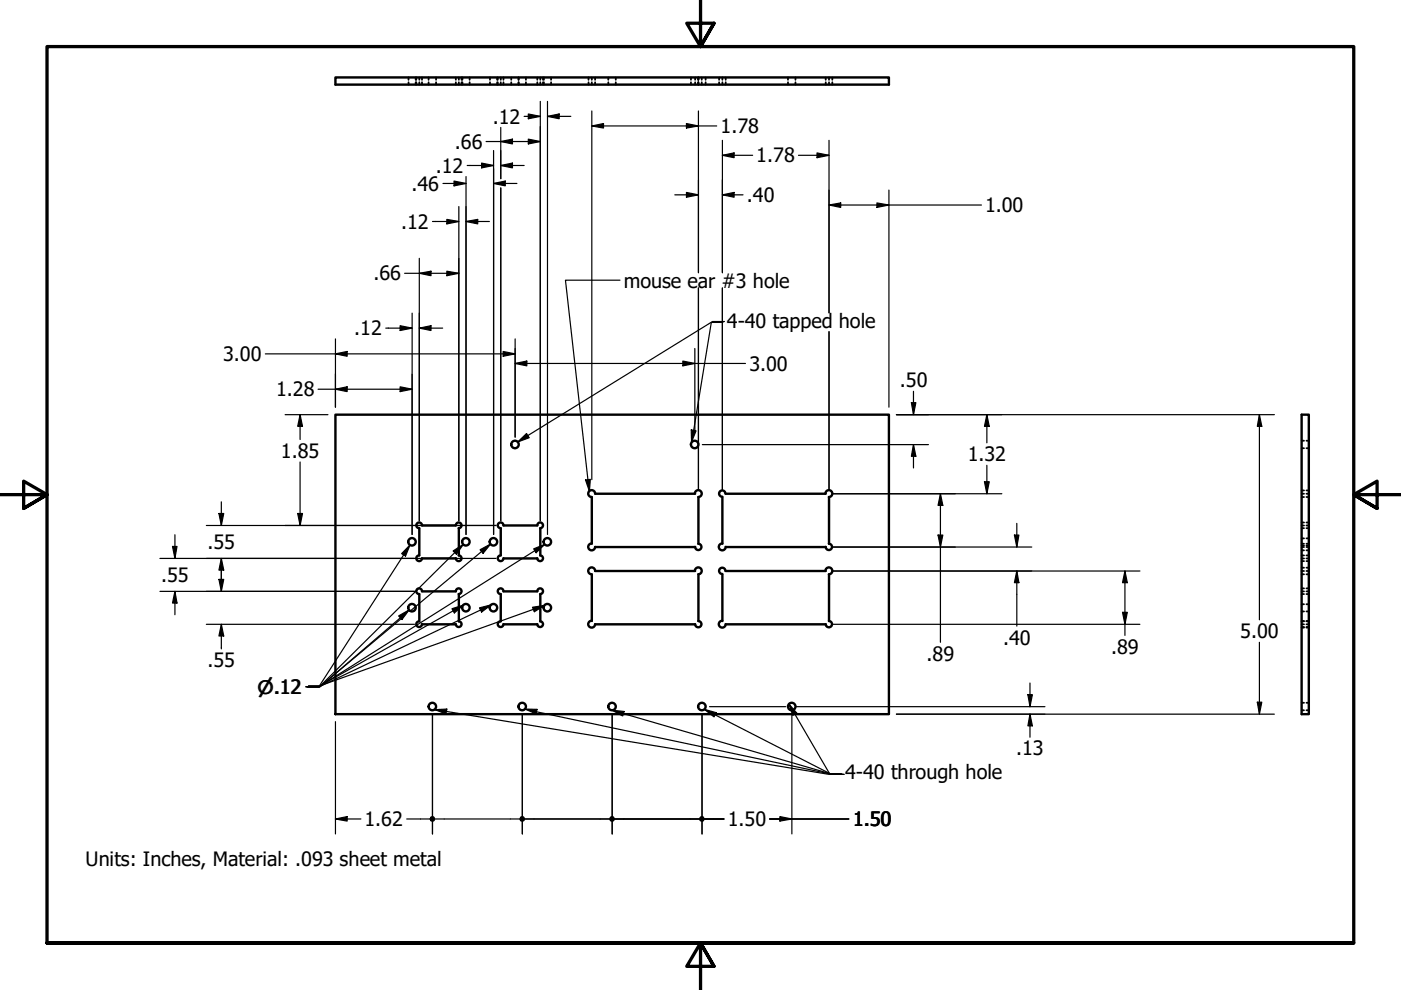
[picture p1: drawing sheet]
<svg xmlns="http://www.w3.org/2000/svg" width="297mm" height="210mm" viewBox="0 0 297 210" stroke-linecap="round" stroke-linejoin="round" font-family="sans-serif">
<!-- layer: Visible (ANSI) -->
<g fill="none" stroke="#000" stroke-width=".51">
<path d="M71.1 16.4h117.4v1.5h-117.4zM71.1 87.9h117.4v63.5h-117.4zM276 87.9h1.5v63.5h-1.5zM89.5 111.4a.6 .6 0 0 0-.6-.6 .6 .6 0 0 0-.6 .6 .6 .6 0 0 0 .6 .6v5.8a.6 .6 0 0 0-.6 .6 .6 .6 0 0 0 .6 .6 .6 .6 0 0 0 .6-.6M89.5 118.4h7.1M89.5 111.4h7.1M96.6 111.4a.6 .6 0 0 1 .7-.6 .6 .6 0 0 1 .6 .6 .6 .6 0 0 1-.6 .6v5.8a.6 .6 0 0 1 .6 .6 .6 .6 0 0 1-.7 .6 .6 .6 0 0 1-.6-.6M106.1 117.8a.6 .6 0 0 0-.6 .6 .6 .6 0 0 0 .6 .6 .6 .6 0 0 0 .6-.6M106.2 112v5.8M106.7 118.4h7.2M106.7 111.4h7.2M106.7 111.4a.6 .6 0 0 0-.6-.6 .6 .6 0 0 0-.6 .6 .6 .6 0 0 0 .6 .6"/>
<path d="M113.9 111.4a.6 .6 0 0 1 .6-.6 .6 .6 0 0 1 .6 .6 .6 .6 0 0 1-.6 .6l.1 5.8a.6 .6 0 0 1 .5 .6 .6 .6 0 0 1-.6 .6 .6 .6 0 0 1-.6-.6M125.4 115.2a.73 .73 0 0 0-.7 .8 .73 .73 0 0 0 .7 .7 .73 .73 0 0 0 .8-.7h21.2a.67 .67 0 0 0 .7 .6 .67 .67 0 0 0 .6-.7 .67 .67 0 0 0-.6-.6M126.2 104.7a.73 .73 0 0 0-.8-.8 .73 .73 0 0 0-.7 .8 .73 .73 0 0 0 .7 .7l.1 9.9M126.2 104.7h21.2M147.3 104.7a.73 .73 0 0 1 .8-.8 .73 .73 0 0 1 .7 .8 .73 .73 0 0 1-.7 .7M148.1 105.4v9.9M153.1 115.2a.73 .73 0 0 0-.7 .7 .73 .73 0 0 0 .7 .8 .73 .73 0 0 0 .8-.7h21.2a.67 .67 0 0 0 .6 .6 .67 .67 0 0 0 .7-.6 .67 .67 0 0 0-.7-.7M153.2 105.4v9.9M153.8 104.7a.67 .67 0 0 0-.7-.7 .67 .67 0 0 0-.6 .7 .67 .67 0 0 0 .6 .6M153.9 104.7h21.2M175 104.7a.73 .73 0 0 1 .7-.8 .73 .73 0 0 1 .8 .8 .73 .73 0 0 1-.8 .7M175.8 105.4v9.9"/>
<path d="M89.5 125.4h7.1M96.6 125.4a.6 .6 0 0 1 .6-.7 .6 .6 0 0 1 .7 .6 .6 .6 0 0 1-.6 .7v5.7a.6 .6 0 0 1 .6 .6 .6 .6 0 0 1-.6 .6 .6 .6 0 0 1-.7-.5l-7.1-.1a.6 .6 0 0 1-.6 .6 .6 .6 0 0 1-.6-.6 .6 .6 0 0 1 .6-.6v-5.7a.6 .6 0 0 1-.6-.6 .6 .6 0 0 1 .6-.7 .6 .6 0 0 1 .6 .7M106.2 126v5.7M106.7 125.4a.6 .6 0 0 0-.6-.7 .6 .6 0 0 0-.6 .7 .6 .6 0 0 0 .6 .6M106.7 125.4h7.2M113.9 125.4a.6 .6 0 0 1 .6-.7 .6 .6 0 0 1 .6 .6 .6 .6 0 0 1-.5 .7l-.1 5.7a.6 .6 0 0 1 .6 .6 .6 .6 0 0 1-.6 .6 .6 .6 0 0 1-.6-.6l-7.2 .1a.6 .6 0 0 1-.6 .5 .6 .6 0 0 1-.6-.6 .6 .6 0 0 1 .6-.6M125.4 131.6a.73 .73 0 0 0-.7 .7 .73 .73 0 0 0 .7 .8 .73 .73 0 0 0 .8-.7l21.2-.1a.67 .67 0 0 0 .7 .7 .67 .67 0 0 0 .6-.7 .67 .67 0 0 0-.6-.6M126.2 121a.73 .73 0 0 0-.8-.7 .73 .73 0 0 0-.7 .7 .73 .73 0 0 0 .7 .8l.1 9.9M126.2 121.1h21.2M147.3 121a.73 .73 0 0 1 .8-.7 .73 .73 0 0 1 .7 .7 .73 .73 0 0 1-.7 .8M148.1 121.8v9.9M153.1 131.6a.73 .73 0 0 0-.7 .7 .73 .73 0 0 0 .7 .8 .73 .73 0 0 0 .8-.8l21.2 .1a.67 .67 0 0 0 .7 .6 .67 .67 0 0 0 .6-.7 .67 .67 0 0 0-.7-.6"/>
<path d="M153.2 121.8v9.9M153.8 121a.67 .67 0 0 0-.7-.6 .67 .67 0 0 0-.6 .6 .67 .67 0 0 0 .6 .7M153.9 121.1h21.2M175 121a.73 .73 0 0 1 .7-.7 .73 .73 0 0 1 .8 .7 .73 .73 0 0 1-.8 .8M175.8 121.8v9.9"/>
<circle cx="109.2" cy="94.2" r=".79"/>
<circle cx="147.3" cy="94.2" r=".79"/>
<circle cx="87.3" cy="114.9" r=".79"/>
<circle cx="98.8" cy="114.9" r=".79"/>
<circle cx="104.6" cy="114.9" r=".79"/>
<circle cx="116" cy="114.9" r=".79"/>
<circle cx="87.3" cy="128.8" r=".79"/>
<circle cx="98.8" cy="128.8" r=".79"/>
<circle cx="104.6" cy="128.8" r=".79"/>
<circle cx="116" cy="128.8" r=".79"/>
<circle cx="91.7" cy="149.8" r=".79"/>
<circle cx="110.7" cy="149.8" r=".79"/>
<circle cx="129.8" cy="149.8" r=".79"/>
<circle cx="148.8" cy="149.8" r=".79"/>
<circle cx="167.9" cy="149.8" r=".79"/>
</g>
<!-- layer: Hidden (ANSI) -->
<g fill="none" stroke="#000" stroke-width=".38">
<path d="M86.6 16.4v.5M86.6 17.4v.5M88.1 16.4v.5M88.1 17.4v.5M88.3 16.4v.5M88.3 17.4v.5M88.9 16.4v.5M88.9 17.4v.5M89.5 16.4v.5M89.5 17.4v.5M90.9 16.4v.5M90.9 17.4v.5"/>
<path d="M92.5 16.4v.5M92.5 17.4v.5M96.6 16.4v.5M96.6 17.4v.5M97.3 16.4v.5M97.3 17.4v.5M97.9 16.4v.5M97.9 17.4v.5M98 16.4v.5M98 17.4v.5M99.6 16.4v.5M99.6 17.4v.5"/>
<path d="M103.9 16.4v.5M103.9 17.4v.5M105.4 16.4v.5M105.4 17.4v.5M105.5 16.4v.5M105.5 17.4v.5M106.2 16.4v.5M106.2 17.4v.5M106.7 16.4v.5M106.7 17.4v.5M108.4 16.4v.5M108.4 17.4v.5"/>
<path d="M109.9 16.4v.5M109.9 17.4v.5M110 16.4v.5M110 17.4v.5M111.5 16.4v.5M111.5 17.4v.5M113.9 16.4v.5M113.9 17.4v.5M114.6 16.4v.5M114.6 17.4v.5M115.1 16.4v.5M115.1 17.4v.5"/>
<path d="M115.3 16.4v.5M115.3 17.4v.5M116.8 16.4v.5M116.8 17.4v.5M124.8 16.4v.5M124.8 17.4v.5M125.5 16.4v.5M125.5 17.4v.5M126.2 16.4v.5M126.2 17.4v.5M129 16.4v.5M129 17.4v.5"/>
<path d="M130.6 16.4v.5M130.6 17.4v.5M146.5 16.4v.5M146.5 17.4v.5M147.4 16.4v.5M147.4 17.4v.5M148 16.4v.5M148 17.4v.5M148.1 16.4v.5M148.1 17.4v.5M148.8 16.4v.5M148.8 17.4v.5"/>
<path d="M149.6 16.4v.5M149.6 17.4v.5M152.5 16.4v.5M152.5 17.4v.5M153.2 16.4v.5M153.2 17.4v.5M153.9 16.4v.5M153.9 17.4v.5M167.1 16.4v.5M167.1 17.4v.5M168.7 16.4v.5M168.7 17.4v.5"/>
<path d="M175.1 16.4v.5M175.1 17.4v.5M175.8 16.4v.5M175.8 17.4v.5M176.5 16.4v.5M176.5 17.4v.5M276 95h.5M276 93.4h.5M277 95h.5M277 93.4h.5M276 115.3h.5M276 116h.5"/>
<path d="M276 104.7h.5M276 105.4h.5M276 116.7h.5M276 104h.5M276 112h.5M276 111.4h.5M276 117.8h.5M276 118.4h.5M276 110.8h.5M276 119h.5M276 115.7h.5M276 114.1h.5"/>
<path d="M277 115.3h.5M277 116h.5M277 104.7h.5M277 105.4h.5M277 116.7h.5M277 104h.5M277 112h.5M277 111.4h.5M277 117.8h.5M277 118.4h.5M277 110.8h.5M277 119h.5"/>
<path d="M277 115.7h.5M277 114.1h.5M276 121.1h.5M276 121.8h.5M276 131.7h.5M276 132.4h.5M276 120.4h.5M276 133.1h.5M276 126h.5M276 125.4h.5M276 132.9h.5M276 124.7h.5"/>
<path d="M276 129.6h.5M276 128.1h.5M277 121.1h.5M277 121.8h.5M277 131.7h.5M277 132.4h.5M277 120.4h.5M277 133.1h.5M277 126h.5M277 125.4h.5M277 132.9h.5M277 124.7h.5"/>
<path d="M277 129.6h.5M277 128.1h.5M276 150.6h.5M276 149h.5M277 150.6h.5M277 149h.5"/>
</g>
<!-- layer: Border (ANSI) -->
<path d="M148.5 -.1v10l-2.9-5h5.8l-2.9 5 2.9-5M0 104.9h10l-5-2.9v5.8l5-2.9-5 2.9M297 104.9h-10l5-2.9v5.8l-5-2.9 5 2.9M10 199.9v-190h277v190h-277h277M151.4 204.9l-2.9-5 2.9 5h-5.8l2.9-5v10" fill="none" stroke="#000" stroke-width=".7"/>
<!-- layer: Dimension (ANSI) -->
<g fill="none" stroke="#000" stroke-width=".25">
<path d="M93.9 38.9h4.9M96.3 38.4l2.5 .5-2.5 .5zM98.8 37.4v75.9M99.1 35.1h5.5M102.1 34.6l2.5 .5-2.5 .5zM103.1 30h11.5M104.6 38.9l2.5-.5v1zM104.6 38.9h5M104.6 31.9v81.4M106.2 35.1l2.4-.5v1zM106.2 30l2.4-.5v1zM106.2 35.1h4.9"/>
<path d="M106.2 27v10.9M106.2 39.8v70.6M111.1 24.7h3.5M112 29.5l2.6 .5-2.6 .5zM112 24.2l2.6 .5-2.6 .5zM114.6 21.5v88.9M116.1 24.7l2.5-.5v1zM116.1 24.7h4.9M116.1 21.5v91.8M125.5 26.7l2.5-.5v.9zM125.5 26.7h26.5M125.5 23.5v78.2"/>
<path d="M145.5 26.2l2.6 .5-2.6 .4zM148.1 23.5v34.3M153.2 32.9l2.4-.5v1zM153.2 32.9h6.4M153.2 29.8v28M169.3 32.9h6.5M173.2 32.4l2.6 .5-2.6 .5zM175.8 29.8v36.5M85.8 57.9h11.5M88.9 57.9l2.5-.4v1zM88.9 54.8v55.6M91.7 47h5.6"/>
<path d="M94.7 57.5l2.6 .4-2.6 .6zM94.7 46.5l2.6 .5-2.6 .5zM97.3 43.8v66.6M98.8 47l2.5-.5v1zM98.8 47h5M143.1 41.3h5M145.5 40.8l2.6 .5-2.6 .5zM153.2 41.3l2.4-.5v1zM153.2 41.3h4.3M175.8 43.5l2.4-.5v1zM175.8 43.5h32.3M185.9 43l2.6 .5-2.6 .5z"/>
<path d="M188.5 40.3v46M56.3 75h52.9M71.1 75l2.5-.5v1zM71.1 71.9v14.4M81.8 69.6h5.6M84.8 69.1l2.6 .5-2.6 .5zM87.4 66.4v46.9M88.9 69.6l2.5-.5v1zM88.9 69.6h5M106.7 74.5l2.5 .5-2.5 .5zM109.2 77.1l2.5-.5v1zM109.2 77.1h48.9"/>
<path d="M109.2 71.9v20.8M144.8 76.6l2.5 .5-2.5 .5zM147.3 73.9v17.5M148.1 61.1v42.7M153.2 61.1v42.7M175.8 70.3v33.5M60.5 87.9h9M63.6 87.9l.5 2.5h-1zM63.6 87.9v5.3M63.6 98v13.4M67.4 82.5h20M71.1 82.5l2.5-.5v1z"/>
<path d="M84.8 82l2.6 .5-2.6 .5zM148.9 94.3h47.9M190.1 87.9h80.1M193.2 85.4h1l-.5 2.5zM193.7 94.3l.5 2.4h-1zM193.7 83v4.9M193.7 94.3v4.9M209.2 87.9l.5 2.5h-1zM209.2 87.9v6M209.2 98.7v6M267 87.9l.5 2.5h-.9zM267 87.9v43.5"/>
<path d="M33.9 118.4h71.3M36.6 115.9h.9l-.4 2.5zM37.1 113.4v5M43.8 111.4h61.4M46.4 108.9h1l-.5 2.5zM46.9 118.4l.5 2.5h-1zM46.9 106.4v5M46.9 118.4v7M63.1 108.9h1l-.5 2.5zM86.9 115.5l-.9 2.4-.8-.5zM86.9 115.5l-19.3 30.1h-2.8M176.7 104.7h35.7"/>
<path d="M176.7 116h42.1M198.9 113.4h1l-.5 2.6zM199.4 104.7l.5 2.5h-1zM199.4 104.7v31.5M208.7 102.1h1l-.5 2.6zM215.1 113.4h.9l-.4 2.6zM215.6 111v5M33.9 125.4h54M37.1 125.4l.4 2.5h-.9zM37.1 125.4v4.9M43.8 132.4h44.1M46.4 122.8h1l-.5 2.6z"/>
<path d="M46.9 132.4l.5 2.4h-1zM46.9 132.4v5.2M84.5 130.6l2.2-1.3-1.5 2.1zM86.7 129.3l-18.9 16.3h-3M176.7 132.4h65M176.7 121.1h65M215.6 121.1l.4 2.4h-.9zM215.6 121.1v11.7M238 129.8h1l-.5 2.6zM238.5 121.1l.5 2.4h-1zM238.5 121.1v13.6M267 136.2v15.2"/>
<path d="M71.1 153v23.8M91.7 151.4v25.4M110.7 151.4v25.4M129.8 151.7v25.1M148.8 151.4v25.4M150.4 149.8h16.2M167.9 151.7v25.1M168.7 149.8h52.9M190.1 151.4h80.1M217.9 147.3h1l-.5 2.5zM218.4 151.4l.5 2.5h-1zM218.4 144.8v5"/>
<path d="M218.4 151.4v4.9M266.6 148.9h.9l-.5 2.5zM71.1 173.6l2.5-.5v1zM71.1 173.6h5.4M86.2 173.6h4.9M92.3 173.6h17.8M110.7 173.6h42.8M163.2 173.6h16.8M165.4 173.1l2.5 .5-2.5 .5z"/>
</g>
<g fill="#000">
<path d="M96.3 38.4l2.5 .5-2.5 .5z" fill-rule="evenodd"/>
<path d="M102.1 34.6l2.5 .5-2.5 .5z" fill-rule="evenodd"/>
<path d="M104.6 38.9l2.5-.5v1z" fill-rule="evenodd"/>
<path d="M106.2 35.1l2.4-.5v1z" fill-rule="evenodd"/>
<path d="M106.2 30l2.4-.5v1z" fill-rule="evenodd"/>
<path d="M112 29.5l2.6 .5-2.6 .5z" fill-rule="evenodd"/>
<path d="M112 24.2l2.6 .5-2.6 .5z" fill-rule="evenodd"/>
<path d="M116.1 24.7l2.5-.5v1z" fill-rule="evenodd"/>
<path d="M125.5 26.7l2.5-.5v.9z" fill-rule="evenodd"/>
<path d="M145.5 26.2l2.6 .5-2.6 .4z" fill-rule="evenodd"/>
<path d="M153.2 32.9l2.4-.5v1z" fill-rule="evenodd"/>
<path d="M173.2 32.4l2.6 .5-2.6 .5z" fill-rule="evenodd"/>
<path d="M88.9 57.9l2.5-.4v1z" fill-rule="evenodd"/>
<path d="M94.7 57.5l2.6 .4-2.6 .6z" fill-rule="evenodd"/>
<path d="M94.7 46.5l2.6 .5-2.6 .5z" fill-rule="evenodd"/>
<path d="M98.8 47l2.5-.5v1z" fill-rule="evenodd"/>
<path d="M145.5 40.8l2.6 .5-2.6 .5z" fill-rule="evenodd"/>
<path d="M153.2 41.3l2.4-.5v1z" fill-rule="evenodd"/>
<path d="M175.8 43.5l2.4-.5v1z" fill-rule="evenodd"/>
<path d="M185.9 43l2.6 .5-2.6 .5z" fill-rule="evenodd"/>
<path d="M71.1 75l2.5-.5v1z" fill-rule="evenodd"/>
<path d="M84.8 69.1l2.6 .5-2.6 .5z" fill-rule="evenodd"/>
<path d="M88.9 69.6l2.5-.5v1z" fill-rule="evenodd"/>
<path d="M106.7 74.5l2.5 .5-2.5 .5z" fill-rule="evenodd"/>
<path d="M109.2 77.1l2.5-.5v1z" fill-rule="evenodd"/>
<path d="M144.8 76.6l2.5 .5-2.5 .5z" fill-rule="evenodd"/>
<path d="M63.6 87.9l.5 2.5h-1z" fill-rule="evenodd"/>
<path d="M71.1 82.5l2.5-.5v1z" fill-rule="evenodd"/>
<path d="M84.8 82l2.6 .5-2.6 .5z" fill-rule="evenodd"/>
<path d="M193.2 85.4h1l-.5 2.5z" fill-rule="evenodd"/>
<path d="M193.7 94.3l.5 2.4h-1z" fill-rule="evenodd"/>
<path d="M209.2 87.9l.5 2.5h-1z" fill-rule="evenodd"/>
<path d="M267 87.9l.5 2.5h-.9z" fill-rule="evenodd"/>
<path d="M36.6 115.9h.9l-.4 2.5z" fill-rule="evenodd"/>
<path d="M46.4 108.9h1l-.5 2.5z" fill-rule="evenodd"/>
<path d="M63.1 108.9h1l-.5 2.5z" fill-rule="evenodd"/>
<path d="M86.9 115.5l-.9 2.4-.8-.5z" fill-rule="evenodd"/>
<path d="M198.9 113.4h1l-.5 2.6z" fill-rule="evenodd"/>
<path d="M199.4 104.7l.5 2.5h-1z" fill-rule="evenodd"/>
<path d="M208.7 102.1h1l-.5 2.6z" fill-rule="evenodd"/>
<path d="M215.1 113.4h.9l-.4 2.6z" fill-rule="evenodd"/>
<path d="M37.1 125.4l.4 2.5h-.9z" fill-rule="evenodd"/>
<path d="M46.4 122.8h1l-.5 2.6z" fill-rule="evenodd"/>
<path d="M46.9 118.4l.5 2.5h-1z" fill-rule="evenodd"/>
<path d="M46.9 132.4l.5 2.4h-1z" fill-rule="evenodd"/>
<path d="M84.5 130.6l2.2-1.3-1.5 2.1z" fill-rule="evenodd"/>
<path d="M215.6 121.1l.4 2.4h-.9z" fill-rule="evenodd"/>
<path d="M238 129.8h1l-.5 2.6z" fill-rule="evenodd"/>
<path d="M238.5 121.1l.5 2.4h-1z" fill-rule="evenodd"/>
<path d="M217.9 147.3h1l-.5 2.5z" fill-rule="evenodd"/>
<path d="M218.4 151.4l.5 2.5h-1z" fill-rule="evenodd"/>
<path d="M266.6 148.9h.9l-.5 2.5z" fill-rule="evenodd"/>
<path d="M71.1 173.6l2.5-.5v1z" fill-rule="evenodd"/>
<path d="M91.2 173.2l.5-.2 .4 .2 .2 .4-.2 .5-.4 .1-.5-.1-.1-.5z" fill-rule="evenodd"/>
<path d="M110.3 173.2l.4-.2 .4 .2 .2 .4-.2 .5-.4 .1-.4-.1-.2-.5z" fill-rule="evenodd"/>
<path d="M129.3 173.2l.5-.2 .4 .2 .2 .4-.2 .5-.4 .1-.5-.1-.1-.5z" fill-rule="evenodd"/>
<path d="M148.4 173.2l.4-.2 .4 .2 .2 .4-.2 .5-.4 .1-.4-.1-.2-.5z" fill-rule="evenodd"/>
<path d="M165.4 173.1l2.5 .5-2.5 .5z" fill-rule="evenodd"/>
<circle cx="91.7" cy="173.6" r=".62"/>
<circle cx="110.7" cy="173.6" r=".62"/>
<circle cx="129.8" cy="173.6" r=".62"/>
<circle cx="148.8" cy="173.6" r=".62"/>
</g>
<!-- layer: Symbol (ANSI) -->
<g fill="none" stroke="#000" stroke-width=".25">
<path d="M131.4 59.4h-11.5l5.1 44.8M153.3 68.4h-2.5l-4.2 25.3M153.6 68.2h-2.5l-41.3 25.5M109.8 93.7l1.8-1.8 .6 .9zM146.6 91.2l1 .1-1 2.4zM96.1 116.8l2.1-1.4-1.4 2.1zM98.2 115.4l-30.4 30.2h-2.5M101.8 116.6l2.2-1.2-1.6 1.9zM104 115.4l-17.1 14.2M113.2 116.4l2.3-1-1.8 1.8zM115.5 115.4l-47.9 30.2h-2.5M124.1 101.8l1.1-.2-.2 2.6z"/>
<path d="M85.2 131.1l-17.4 14.5h-2.5M95.8 129.1l2.4-.8-1.9 1.7zM98.2 128.3l-30.6 17.3h-2.5M101.7 128.9l2.4-.7-2 1.6zM104.1 128.2l-36.5 17.4h-2.4M112.9 128.7l2.5-.3-2.1 1.3zM115.4 128.4l-47.5 17h-2.5M92.2 150.5l2.5-.2-.1 1.1zM92.2 150.5l83.6 13.7h2.4M111.3 150.3l2.6 .1-.2 1zM111.3 150.3l65.1 13.9h2.5M129.8 150.6l2.5 .2-.3 1z"/>
<path d="M129.8 150.6l46.7 13.6h2.5M149.4 150.4l2.4 .7-.4 .9zM149.4 150.4l26.6 13.7h2.5M167.3 149.3l1.6 1.9-.8 .5zM167.3 149.3l8.6 14.8h2.5"/>
</g>
<g fill="#000">
<path d="M109.8 93.7l1.8-1.8 .6 .9z" fill-rule="evenodd"/>
<path d="M146.6 91.2l1 .1-1 2.4z" fill-rule="evenodd"/>
<path d="M96.1 116.8l2.1-1.4-1.4 2.1z" fill-rule="evenodd"/>
<path d="M101.8 116.6l2.2-1.2-1.6 1.9z" fill-rule="evenodd"/>
<path d="M113.2 116.4l2.3-1-1.8 1.8z" fill-rule="evenodd"/>
<path d="M124.1 101.8l1.1-.2-.2 2.6z" fill-rule="evenodd"/>
<path d="M95.8 129.1l2.4-.8-1.9 1.7z" fill-rule="evenodd"/>
<path d="M101.7 128.9l2.4-.7-2 1.6z" fill-rule="evenodd"/>
<path d="M112.9 128.7l2.5-.3-2.1 1.3z" fill-rule="evenodd"/>
<path d="M92.2 150.5l2.5-.2-.1 1.1z" fill-rule="evenodd"/>
<path d="M111.3 150.3l2.6 .1-.2 1z" fill-rule="evenodd"/>
<path d="M129.8 150.6l2.5 .2-.3 1z" fill-rule="evenodd"/>
<path d="M149.4 150.4l2.4 .7-.4 .9z" fill-rule="evenodd"/>
<path d="M167.3 149.3l1.6 1.9-.8 .5z" fill-rule="evenodd"/>
</g>
<g font-size="4.2">
<text x="104.5" y="26.3">.12</text>
<text x="152.8" y="28.2">1.78</text>
<text x="96.5" y="31.5">.66</text>
<text x="160.3" y="34.5">1.78</text>
<text x="87.2" y="40.4">.46</text>
<text x="92.4" y="36.7">.12</text>
<text x="158.4" y="42.8">.40</text>
<text x="208.9" y="45">1.00</text>
<text x="85" y="48.5">.12</text>
<text x="79.2" y="59.5">.66</text>
<text x="132.3" y="61">mouse ear #3 hole</text>
<text x="75.1" y="71.1">.12</text>
<text x="154.1" y="69.5">4-40 tapped hole</text>
<text x="47.3" y="76.6">3.00</text>
<text x="158.9" y="78.6">3.00</text>
<text x="190.8" y="82.1">.50</text>
<text x="58.5" y="84">1.28</text>
<text x="59.6" y="97.1">1.85</text>
<text x="205.2" y="97.8">1.32</text>
<text x="44" y="116.4">.55</text>
<text x="34.2" y="123.4">.55</text>
<text x="212.7" y="136.7">.40</text>
<text x="263" y="135.3">5.00</text>
<text x="44" y="141.4">.55</text>
<text x="196.5" y="140.1">.89</text>
<text x="235.6" y="138.7">.89</text>
<text x="215.5" y="160.2">.13</text>
<text x="179.2" y="165.2">4-40 through hole</text>
<text x="77.3" y="175.2">1.62</text>
<text x="154.3" y="175.2">1.50</text>
<text x="180.9" y="175.2">1.50</text>
<text x="18.2" y="183.6">Units: Inches, Material: .093 sheet metal</text>
</g>
<text font-size="3.9" x="54.7" y="147.1">⌀.12</text>
</svg>
